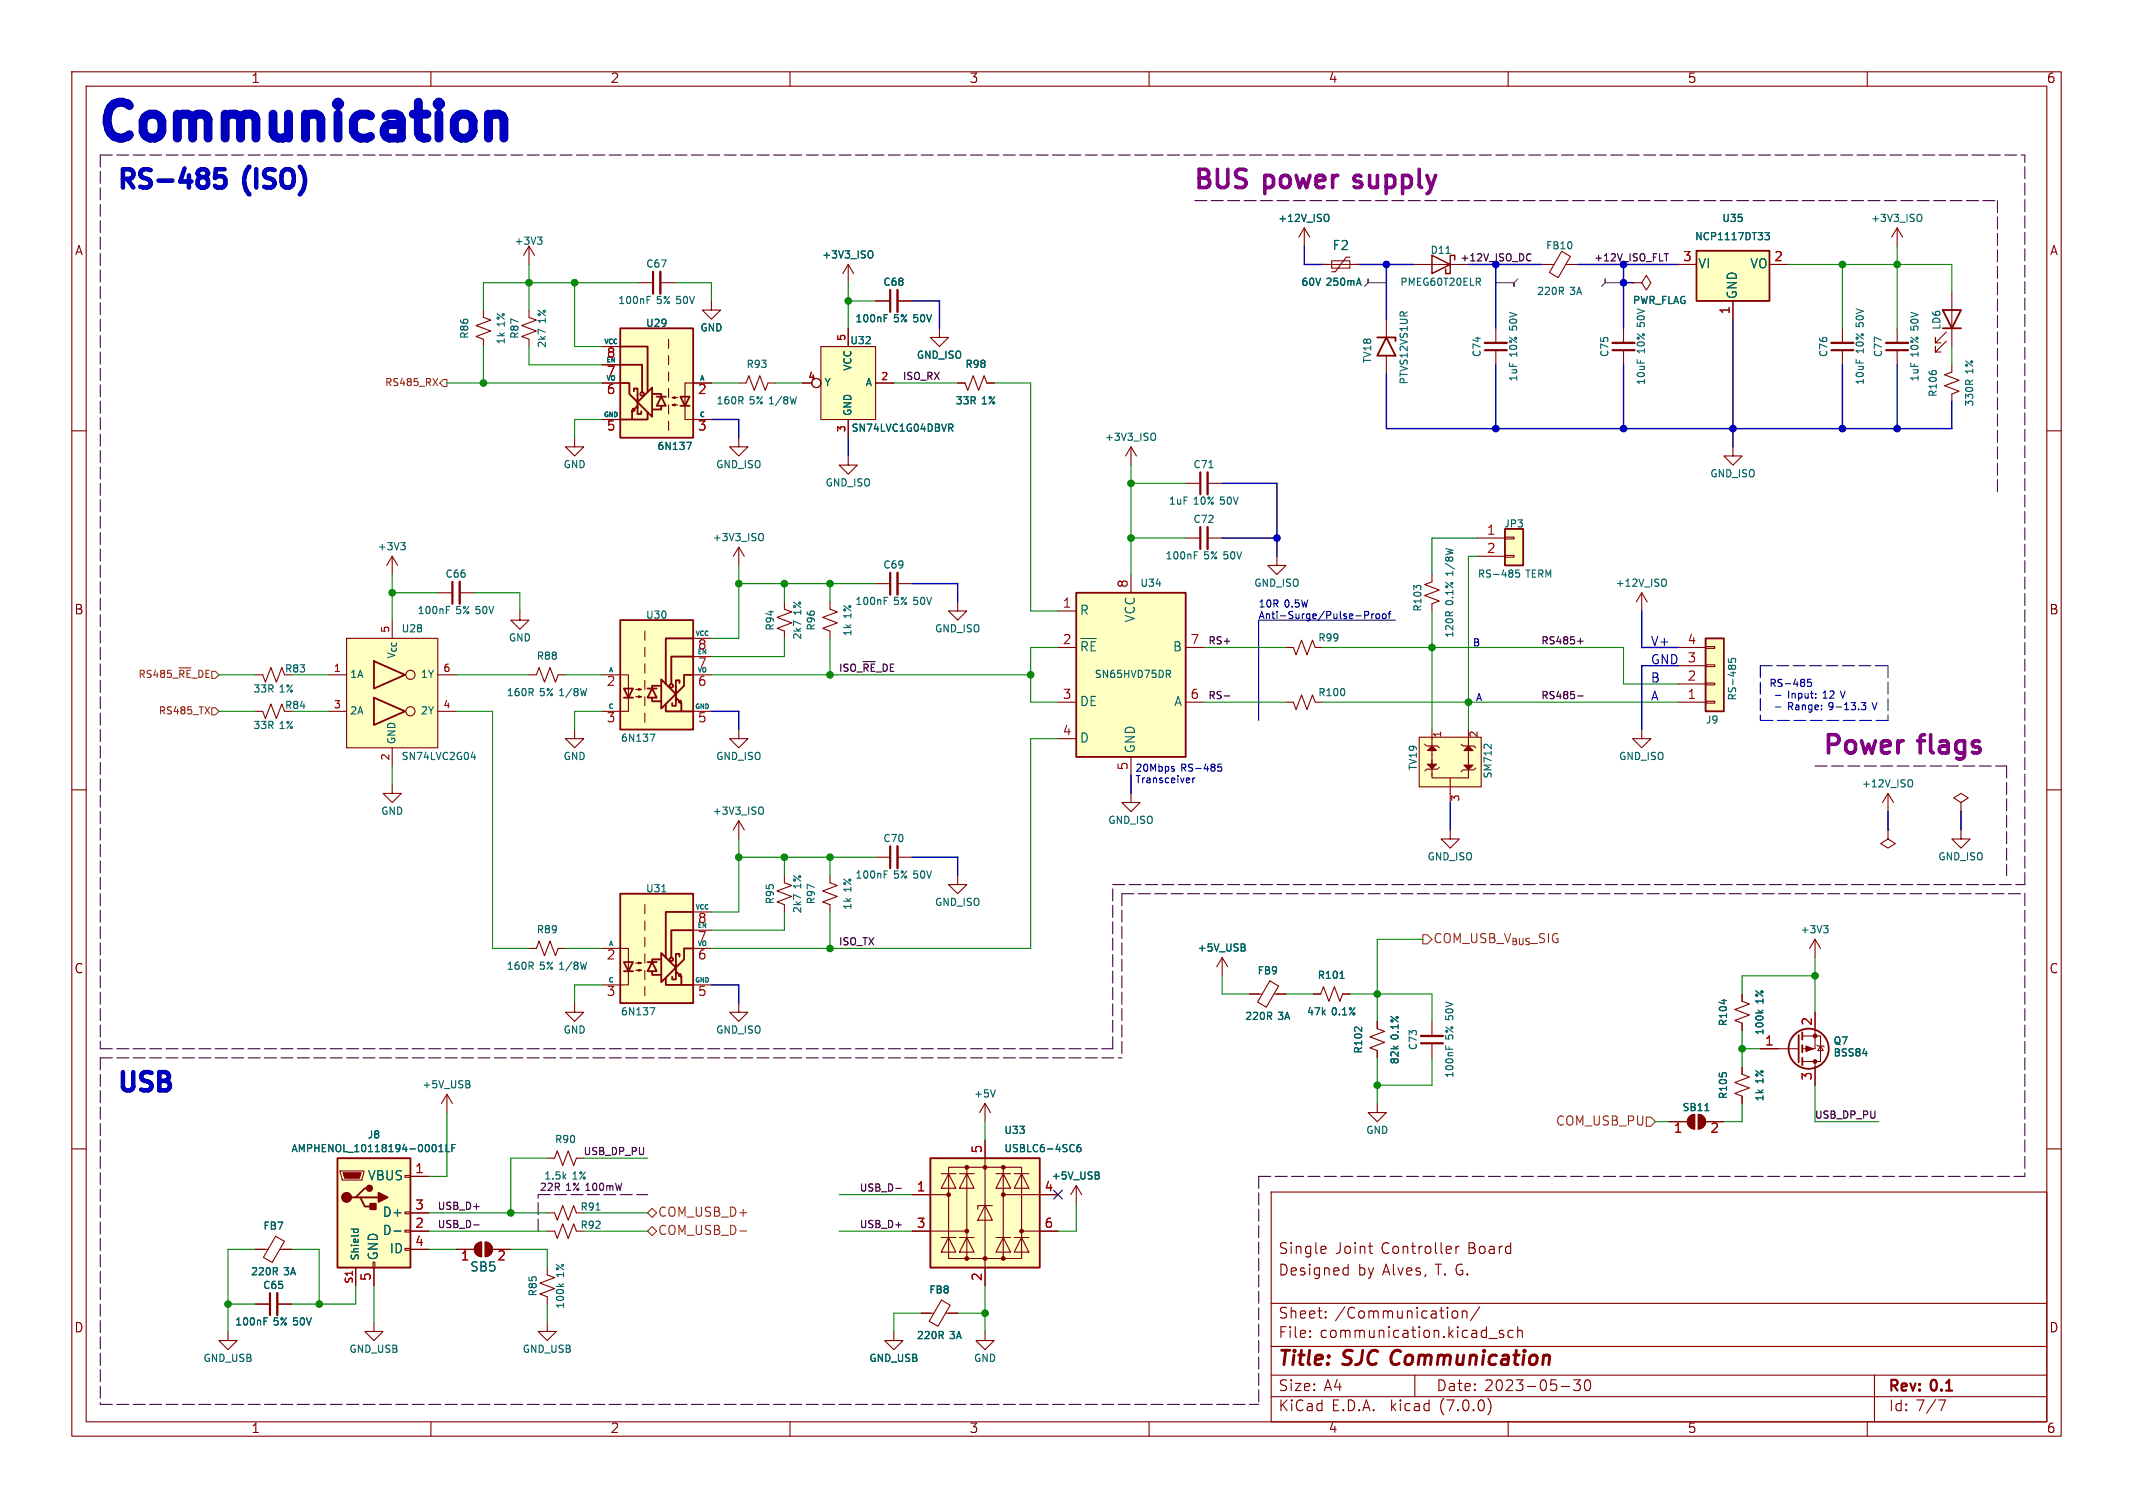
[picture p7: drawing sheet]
<svg xmlns="http://www.w3.org/2000/svg" width="297mm" height="210mm" viewBox="0 0 297 210" stroke-linecap="round" stroke-linejoin="round" font-family="sans-serif">
<g fill="none" stroke="#840000" stroke-width=".15">
<path d="M10 10h277v190h-277zM12 12h273v186h-273zM60 10v2M110 10v2M160 10v2M210 10v2M260 10v2M73.7 34.3l-.8 1.3M73.7 34.3v2.5M73.7 34.3l.7 1.3M88.9 39.4h2M91.9 39.4h2.1"/>
<path d="M118.1 36.8v2.6M118.1 36.8l-.8 1.3M118.1 36.8l.8 1.3M181.6 31.8l-.8 1.2M181.6 31.8v2.5M181.6 31.8l.8 1.2M184.1 36.8h5.1M185.4 36.3h2.6v1h-2.6zM188 35.8h-.5l-1.6 2h-.5M196.8 36.8h7.7M214.6 36.8h1.8M217.4 35l1.3 .7-1.7 3-1.3-.8z"/>
<path d="M218.1 36.8h1.6M227.3 39.4h1.3l.6-1 .7 1-.7 1-.6-1M227.3 39.4h.1M233.7 36.8h2.5M246.4 36.8h2.5M264.2 31.8l-.8 1.2M264.2 31.8v2.5M264.2 31.8l.7 1.2M10 60h2M67.3 43.2v1l1 .4-2 .7 2 .8-2 .8 1 .3v1.1M73.7 43.2v1l1 .4-2.1 .7 2.1 .8-2.1 .8 1.1 .3v1.1M83.8 53.3h2.6"/>
<path d="M83.8 58.4h2.6M83.8 50.8h2.6M83.8 48.3h2.6M93.1 47.2v1.3M93.1 49.5v1.3M93.1 51.8v1.3M93.1 54.1v1.3M93.1 56.4v1.3M93.1 58.7v1.2M93.6 56.4l.4-.1v.2l-.4-.1h.8M93.6 55.4l.4-.2v.3l-.4-.1h.8M99.1 53.3h-3.7v5.1h3.7"/>
<path d="M99.1 41.9v1.3h1.2l-1.2 1.3-1.3-1.3h1.3M102.9 53.3h1l.4-1 .7 2.1 .8-2.1 .8 2.1 .3-1.1h1M111.8 53.3h1.2M114.3 48.3h7.6v10.1h-7.6zM118.1 45.7v2.6M118.1 58.4v2.6M121.9 53.3h2.6M121.9 41.9h2.1M125 41.9h2M130.8 45.7v1.3h1.3l-1.3 1.3-1.3-1.3h1.3M133.3 53.3h1.1l.3 1.1 .8-2.1 .8 2.1 .7-2.1 .4 1h1M193 44.5v2.5"/>
<path d="M193 49.5v2.6M208.3 45.7v2.1M208.3 48.8v2M226.1 45.7v2.1M226.1 48.8v2M241.3 41.9v2.6M256.5 45.7v2.1M256.5 48.8v2M264.2 45.7v2.1M264.2 48.8v2M271 47.5l-1.5 1.5v-.7v.7h.8M271 46.2l-1.5 1.6v-.8v.8h.8"/>
<path d="M271.8 50.8v1l-1 .4 2 .8-2 .7 2 .8-1 .4v1M271.8 40.6v7.7M285 60h2M54.6 77.5v2.5M54.6 77.5l-.8 1.2M54.6 77.5l.8 1.2M80 61v1.2h1.3l-1.3 1.3-1.3-1.3h1.3M102.9 61v1.2h1.2l-1.2 1.3-1.3-1.3h1.3M102.9 76.2v2.5M102.9 76.2l-.8 1.3M102.9 76.2l.7 1.3M118.1 63.5v1.3h1.3l-1.3 1.2-1.3-1.2h1.3"/>
<path d="M157.5 62.2v2.6M157.5 62.2l-.8 1.3M157.5 62.2l.7 1.3M165.1 74.9h2M165.1 67.3h2M168.1 74.9h2.1M168.1 67.3h2.1M177.8 77.5v1.2h1.3l-1.3 1.3-1.3-1.3h1.3M205.7 74.9h3.8M205.7 77.5h3.8M209.5 77.3h1.3v.3h-1.3zM209.5 74.8h1.3v.3h-1.3z"/>
<path d="M241.3 62.2v1.3h1.3l-1.3 1.3-1.3-1.3h1.3M35.6 99.1h1l.4 1 .7-2.1 .8 2.1 .7-2.1 .4 1.1M35.6 94h1l.4 1 .7-2 .8 2 .7-2 .4 1M45.7 99.1h2.6M45.7 94h2.6M48.3 88.9h12.7v15.2h-12.7zM54.6 86.4v2.5M61 99.1h2.5M61 94h2.5M61 82.6h2M64 82.6h2M72.4 85.1v1.3h-1.3l1.3 1.2 1.3-1.2h-1.3"/>
<path d="M73.7 94h1l.4-1 .7 2 .8-2 .7 2 .4-1h1M83.8 94h3.7v5.1h-3.7M88.5 97h.8l-.4 .2v-.3l.4 .1M88.5 96h.8l-.4 .1v-.2l.4 .1M89.8 87.9v1.3M89.8 90.2v1.2M89.8 92.5v1.2M89.8 94.7v1.3M89.8 97v1.3M89.8 99.3v1.3M96.5 99.1h2.6M96.5 94h2.6"/>
<path d="M96.5 91.4h2.6M96.5 88.9h2.6M109.2 83.8v1l1 .4-2 .8 2 .7-2 .8 1 .4v1M115.6 83.8v1l1 .4-2 .8 2 .7-2 .8 1 .4v1M121.9 81.3h2.1M125 81.3h2M133.3 83.8v1.3h1.3l-1.3 1.3-1.2-1.3h1.2M147.3 97.8h2.6M147.3 90.2h2.6M147.3 85.1h2.6M157.5 80v2.6M165.1 97.8h2.5"/>
<path d="M165.1 90.2h2.5M179.1 90.2h1l.4 1 .7-2 .8 2 .8-2 .3 1h1M179.1 97.8h1l.4 1 .7-2 .8 2 .8-2 .3 1h1M199.4 80v1l-1 .4 2 .8-2 .7 2 .8-1 .4v1M228.6 82.6l-.8 1.2M228.6 82.6v2.5M228.6 82.6l.8 1.2M233.7 97.8h3.8M233.7 95.3h3.8M233.7 92.7h3.8M233.7 90.2h3.8M237.5 90h1.3v.3h-1.3z"/>
<path d="M237.5 92.6h1.3v.2h-1.3zM237.5 95.1h1.3v.3h-1.3zM237.5 97.7h1.3v.2h-1.3zM10 110h2M54.6 109.2v1.3h-1.3l1.3 1.3 1.3-1.3h-1.3M54.6 104.1v2.6M80 101.6v1.3h1.3l-1.3 1.2-1.3-1.2h1.3M102.9 101.6v1.3h1.2l-1.2 1.2-1.3-1.2h1.3M102.9 114.3l-.8 1.3M102.9 114.3v2.5M102.9 114.3l.7 1.3M121.9 119.4h2.1"/>
<path d="M125 119.4h2M147.3 102.9h2.6M157.5 110.5v1.3h1.2l-1.2 1.2-1.3-1.2h1.3M157.5 105.4v2.6M197.6 102.7h8.6v6.9h-8.6zM198.4 103.6l.2 .3h1.6l.2 .2M199.4 101.6v6.4M199.4 107.1h-.7l-.3 .3M200.4 106.9l-.2 .2h-.8M201.9 115.6v1.2h1.3l-1.3 1.3-1.2-1.3h1.2M201.9 108.3v3.5M203.5 103.6l.2 .3h1.5l.3 .2"/>
<path d="M204.5 101.6v6.7h-5.1v-.5M205.5 107l-.3 .2h-1.5l-.2 .3M228.6 101.6v1.3h1.3l-1.3 1.2-1.3-1.2h1.3M262.9 115.6v1.2l1 .7-1 .6-1-.6 1-.7M262.9 115.6h.1M262.9 110.5l-.8 1.3M262.9 110.5v2.5M262.9 110.5l.8 1.3M273 115.6v1.2h1.3l-1.3 1.3-1.2-1.3h1.2M273 111.8l1.1-.7-1.1-.6-1 .6 1 .7v1.2M273 113h.1M285 110h2"/>
<path d="M73.7 132.1h1l.4-1 .7 2 .8-2 .7 2 .4-1h1M80 139.7v1.3h1.3l-1.3 1.2-1.3-1.2h1.3M83.8 132.1h3.7v5.1h-3.7M88.5 135.1h.8l-.4 .2v-.3l.4 .1M88.5 134.1h.8l-.4 .1v-.2l.4 .1M89.8 126v1.3M89.8 128.3v1.2M89.8 130.6v1.2M89.8 132.8v1.3M89.8 135.1v1.3M89.8 137.4v1.3M96.5 132.1h2.6"/>
<path d="M96.5 137.2h2.6M96.5 129.5h2.6M96.5 127h2.6M102.9 139.7v1.3h1.2l-1.2 1.2-1.3-1.2h1.3M109.2 121.9v1l1 .4-2 .8 2 .7-2 .8 1 .4v1M115.6 121.9v1l1 .4-2 .8 2 .7-2 .8 1 .4v1M133.3 121.9v1.3h1.3l-1.3 1.3-1.2-1.3h1.2M170.2 133.4l-.8 1.2M170.2 133.4v2.5M170.2 133.4l.7 1.2M174 138.4h1.7M176.8 136.6l1.2 .7-1.7 3-1.2-.8z"/>
<path d="M177.4 138.4h1.7M182.9 138.4h1l.4-1 .7 2 .8-2 .8 2 .3-1h1.1M242.6 138.4v1l1 .4-2 .8 2 .8-2 .7 1 .4v1M252.7 130.8v2.6M252.7 130.8l-.7 1.3M252.7 130.8l.8 1.3M10 160h2M62.2 152.4l-.7 1.3M62.2 152.4v2.5M62.2 152.4l.8 1.3M137.2 153.7l-.8 1.2M137.2 153.7v2.5"/>
<path d="M137.2 158.8v20.3M137.2 153.7l.7 1.2M191.8 142.2v1.1l1 .3-2 .8 2 .8-2 .7 1 .4v1M191.8 153.7v1.2h1.2l-1.2 1.3-1.3-1.3h1.3M199.4 142.2v2.1M199.4 145.3v2M232.4 156.2h2.5M235.3 155.5l.7-.3v2a1.02 1.02 0 0 1-1-.6 1.02 1.02 0 0 1 .3-1.1zM236.5 155.2a1.02 1.02 0 0 1 1 1 1.02 1.02 0 0 1-1 1zM237.5 156.2h2.5M242.6 148.6v1l1 .4-2 .7 2 .8-2 .8 1 .4v1M245.1 146.1h5.3"/>
<path d="M251 144.3h2.5v3.5h-2.5M252.7 141v5.1h-1.7M252.7 147.8v3.3M253 145.5l.1 .2h.8l.1 .1M253.5 145.7l.4 .6h-.8zM285 160h2M35.6 174h1.7M38.4 172.2l1.2 .7-1.7 2.9-1.2-.7zM39 174h1.6M47.4 163.1h3.3v.2l-.3 1h-2.8zM49.5 176.5v2.6M51.9 175.8h.3v.7h-.3z"/>
<path d="M52.1 176.5v2.6M56.4 173.9h.7v.2h-.7zM56.4 171.3h.7v.3h-.7zM56.4 168.8h.7v.2h-.7zM56.4 163.7h.7v.3h-.7zM57.1 174h2.6M57.1 171.5h2.6M57.1 168.9h2.6M57.1 163.8h2.6M63.5 174h2.5M66.4 173.2l.7-.2v2a1.02 1.02 0 0 1-1-.6 1.02 1.02 0 0 1 .3-1.2zM67.6 173a1.02 1.02 0 0 1 1 1 1.02 1.02 0 0 1-1 1z"/>
<path d="M68.6 174h2.5M76.2 171.5h1l.4 1 .8-2.1 .7 2.1 .8-2.1 .4 1.1h1M76.2 176.5v1l1 .4-2 .8 2 .8-2 .7 1 .4v1M76.2 168.9h1l.4 1 .8-2 .7 2 .8-2 .4 1h1M76.2 161.3h1l.4-1 .8 2 .7-2 .8 2 .4-1h1M127 171.5h7.6M127 166.4h5.1M131.1 172.3h2M131.1 163.4h2M132.1 172.3l1 2.1h-2zM132.1 163.4l1 2.1h-2zM133.6 172.3h2"/>
<path d="M133.6 163.4h2M134.6 162.6h5.1v12.7h-5.1zM134.6 172.3l1 2.1h-2zM134.6 163.4l1 2.1h-2zM134.6 162.6h-2.5v12.7h2.5M137.2 167.9l1 2h-2.1zM138.2 167.9h-2.1v.5M138.7 172.3h2M138.7 163.4h2M139.7 162.6h2.5v12.7h-2.5M139.7 172.3l1 2.1h-2zM139.7 163.4l1 2.1h-2z"/>
<path d="M139.7 166.4h7.6M141.2 172.3h2.1M141.2 163.4h2.1M142.2 172.3l1.1 2.1h-2.1zM142.2 163.4l1.1 2.1h-2.1zM142.2 171.5h5.1M149.9 165.1l.7 1.3M149.9 165.1v2.5M149.9 165.1l-.8 1.3M177 166h108v32h-108zM184.4 173.6h.2v.3l-.7 .2M184.6 174.5l-.2 .1"/>
<path d="M187.3 176.6h.4M187.7 176.1v1.5M187.7 177.5l-.4 .1M190.5 173.6h.6M191 174.6h.1M202.7 173.6v1M203.2 173.6h-.3l-.2 .2M31.7 185.4v1.3h1.3l-1.3 1.3-1.2-1.3h1.2M35.6 181.6h2M38.6 181.6h2M52.1 184.2v1.2h1.2l-1.2 1.3-1.3-1.3h1.3M60 198v2"/>
<path d="M76.2 184.2v1.2h1.3l-1.3 1.3-1.3-1.3h1.3M110 198v2M124.5 185.4v1.3h1.2l-1.2 1.3-1.3-1.3h1.3M128.3 182.9h1.7M131.1 181.1l1.2 .7-1.7 2.9-1.2-.7zM131.7 182.9h1.6M137.2 185.4v1.3h1.2l-1.2 1.3-1.3-1.3h1.3M160 198v2M177 194.5h108M177 191.5h108M177 187.5h108M177 181.5h108"/>
<path d="M182.4 186.1l.1 .1-.1 .1M182.4 185.3l.1 .1-.1 .1M184.6 183.4v.1v.1M184.6 182.6v.1v.1M197 191.5v3M202.3 182.6a.41 .41 0 0 1 .7 .2v.5a.41 .41 0 0 1-.7 .2M203.6 182.7a.37 .37 0 0 1 .7 .1v.8M203.6 182.6v1M206 182l-1.2 1.9M207.2 194.8a1.74 1.74 0 0 1 0 2.2M207.3 186.4h1.2M209.3 185.3h-.3l-.2 .2v.2l.5 .1 .1 .2-.1 .2-.1 .1-.4-.1"/>
<path d="M210 198v2M210.7 185.3h-.4l-.3 .2v.5l.1 .2 .2 .1 .4-.1M211.3 185.4a.37 .37 0 0 1 .7 .1v.8M211.3 184.8v1.5M217.4 193.1h1.1M219.1 192.2h.9l-.5 .5a.41 .41 0 0 1 .5 .3v.4l-.1 .2-.6 .1-.2-.2M220.8 192.3a.36 .36 0 0 1 .3-.1 .36 .36 0 0 1 .3 .2 .77 .77 0 0 1-.4 1.3 .91 .91 0 0 1-.2-1.4zM260 198v2M261 191.5v6.5M270.9 195l-.6 1.5"/>
<circle cx="113.7" cy="53.3" r=".63"/>
<circle cx="57.1" cy="99.1" r=".63"/>
<circle cx="57.1" cy="94" r=".63"/>
</g>
<g fill="#ffffc2" stroke="#ffffc2" stroke-width=".14">
<path d="M114.3 48.3h7.6v10.1h-7.6z"/>
<path d="M86.4 124.5h10.1v15.2h-10.1z"/>
<path d="M237.5 88.9h2.5v10.2h-2.5z"/>
<path d="M149.9 82.6h15.2v22.8h-15.2z"/>
<path d="M86.4 86.4h10.1v15.2h-10.1z"/>
<path d="M48.3 88.9h12.7v15.2h-12.7z"/>
<path d="M209.5 73.7h2.6v5h-2.6z"/>
<path d="M236.2 34.9h10.2v7h-10.2z"/>
<path d="M86.4 45.7h10.1v15.3h-10.1z"/>
<path d="M197.6 102.7h8.6v6.9h-8.6z"/>
<path d="M129.5 161.3h15.3v15.2h-15.3z"/>
<path d="M47 161.3h10.1v15.2h-10.1z"/>
</g>
<g fill="none" stroke="#006464" stroke-width=".15">
<path d="M74.9 33h.6l-.4 .4M75.3 33.4l.2 .2v.2l-.2 .2M121.1 34.9a.34 .34 0 0 1 .4 .4v.3a.34 .34 0 0 1-.4 .3M184.6 29.8a.34 .34 0 0 1 .4 .4v.3a.34 .34 0 0 1-.4 .3M201.4 35.3h.5M205.8 39.3l.3 .4M206.1 38.8v.4M245.8 32.4h.6l-.4 .4 .3 .1v.4l-.1 .1-.4-.1M267.2 29.8a.34 .34 0 0 1 .4 .4v.3a.34 .34 0 0 1-.4 .3M90.1 41.8h.3M90.1 41.3h.5M123.1 44.3h.4"/>
<path d="M123.1 43.8h.5M132.1 59.1h.4l.2 .1-.1 .3-.5 .1M132.3 59.6l.4 .5M55.8 75.6h.6l-.3 .3M56.2 75.9l.2 .2v.3l-.2 .2M95.6 61.6h.7l-.5 1M105.9 74.3a.34 .34 0 0 1 .4 .3v.4a.34 .34 0 0 1-.4 .3M160.5 60.3a.34 .34 0 0 1 .4 .4v.3a.34 .34 0 0 1-.4 .3M166.3 77.3h.3M166.3 76.8h.5M168.3 65.1h.6M211.6 79.4h-.5l-.1 .5 .2-.1h.3l.1 .1v.4l-.2 .1-.4-.1"/>
<path d="M62.2 84.9h.3M62.2 84.5h.4M123.1 83.7h.4M123.1 83.2h.5M150.5 88.9h2.2M151.4 89.8l-.1-.4h-.6v1.2M152.5 89.4h-.6v1.2M162.4 93.3h.4l.2 .2-.1 .3-.5 .1M162.6 93.9l.4 .4M231.6 80.6a.34 .34 0 0 1 .4 .4v.3a.34 .34 0 0 1-.4 .3M240.7 91.7v.5l.4 .1-.1-.2 .1-.3 .1-.1h.4l.1 .2-.1 .4M65.6 105.4h.6"/>
<path d="M66.1 105.1v.7M90.5 102.2h.7l-.4 1M105.9 112.4a.34 .34 0 0 1 .4 .3v.4a.34 .34 0 0 1-.4 .3M206.7 103.7h.4M207.6 103.6v.7M265.9 108.6a.34 .34 0 0 1 .4 .3v.4a.34 .34 0 0 1-.4 .3M92.2 124.2h.5M123.1 121.8h.4M123.1 121.3h.5M173.2 131.9l.2 .2-.1 .3h-.1M173.3 131.5v.1v.3M186.6 136.3h.6"/>
<path d="M240.1 139.2v.6M253.9 128.9h.6l-.3 .4M254.3 129.3l.2 .2v.2l-.2 .2M61.1 159.7l.3-.3v1M62.1 159.4v1h.5M62.9 159.9h.4M63.4 159.4h-.5v1M65.2 151l.2 .2v.2l-.1 .1M65.3 150.5l.1 .2-.1 .2M90.5 140.3h.7l-.4 1M138.6 151.8l-.3 1M149.5 159.4l.1 .1"/>
<path d="M150.4 159.4h-.3a.67 .67 0 0 0 0 1l.4-.1v-.3l-.2-.2h-.3v.2M188.7 143.1h.3M189.6 143v.7M201.3 145.6v.5M201.8 145.8v.3M237.4 154.7h.6M244.8 140.7l.4 .4M245.5 140.7l-.4 .3M48.9 171.2h1M49.3 171.2l-.1 .3M49.8 171.2l.1 .3M54.9 171.4h.9"/>
<path d="M61.1 160.4h.6M77.8 178.8l.4 .4M78.5 178.8l-.4 .3M83 168.5h.6M149.6 160.3h-.1M152.8 163.7l.3 .2-.1 .2-.1 .1M152.9 163.2l.1 .2-.1 .2M36.8 184h.3M36.8 183.5h.4"/>
</g>
<g fill="none" stroke="#840000" stroke-width=".33">
<path d="M91.9 37.8v3.1M125 40.4v3M206.8 47.8h3M224.5 47.8h3.1M255 47.8h3.1M262.6 47.8h3.1M125 79.8v3M168.1 65.8v3M168.1 73.4v3.1M64 81v3.1M125 117.9v3M197.9 144.3h3"/>
<path d="M38.6 180.1v3"/>
</g>
<g fill="none" stroke="#840000" stroke-width=".3">
<path d="M90.9 37.8v3.1M124 40.4v3M206.8 48.8h3M224.5 48.8h3.1M255 48.8h3.1M262.6 48.8h3.1M124 79.8v3M167.1 65.8v3M167.1 73.4v3.1M63 81v3.1M124 117.9v3M197.9 145.3h3"/>
<path d="M37.6 180.1v3"/>
</g>
<g fill="none" stroke="#840000" stroke-width=".25">
<path d="M236.2 34.9h10.2v7h-10.2zM86.4 45.7h10.1v15.3h-10.1zM86.4 48.3h3.8v6.3M86.4 50.8h3v3.8M86.4 53.3h1.2v1.6l1 1M88.3 54.5v-.4h.5v1M88.8 56.6v1.1h.5v-.4M88.8 56l2-2v4zM88.8 56.5l-.8 .8 .1-.4 .3 .3-.4 .1v1.1M88.8 55v1.9M90.2 57.4v1h-3.8M90.9 54.9h1.2v.3"/>
<path d="M91.4 55.2h1.3M92.1 56.6v.4h-1.3M92.1 55.2l.6 1.3h-1.3zM94.7 55.2h1.3l-.6 1.3zM94.7 56.5h1.3M191.8 47h2.5v.5M193 47l1.3 2.5h-2.5zM270.5 43.2h2.5l-1.2 2.5zM270.5 45.7h2.5M209.5 73.7h2.6v5h-2.6zM52.1 97.2l4.3 1.9-4.3 1.9zM52.1 92.1l4.3 1.9-4.3 1.9z"/>
<path d="M86.4 86.4h10.1v15.2h-10.1zM86.9 95.9h1.2l-.6 1.3zM86.9 97.2h1.2M90.2 95.9h1.2M90.8 97.3v.4h1.3M90.8 95.9l.6 1.3h-1.2zM91.9 95.5h-1.1v.4M92.1 94.6l2 2-2 2.1zM92.7 98v1.1h3.8M94.1 97.3v1h-.5v-.4M94.1 97.2l.8 .7-.2-.4-.2 .3 .4 .1v1.2M94.1 95.6v1.9"/>
<path d="M94.6 95.1v-.4h-.5v1.1M96.5 88.9h-3.8v6.4M96.5 91.4h-3v3.9M96.5 94h-1.3v1.5l-1 1M149.9 82.6h15.2v22.8h-15.2zM237.5 88.9h2.5v10.2h-2.5zM86.4 124.5h10.1v15.2h-10.1zM86.9 134h1.2l-.6 1.3zM86.9 135.3h1.2M90.2 134h1.2M90.8 135.4v.4h1.3M90.8 134l.6 1.3h-1.2z"/>
<path d="M91.9 133.6h-1.1v.4M92.1 132.7l2 2-2 2.1zM92.7 136.1v1.1h3.8M94.1 135.4v1h-.5v-.4M94.1 135.3l.8 .7-.2-.4-.2 .3 .4 .1v1.2M94.1 133.7v1.9M94.6 133.2v-.4h-.5v1.1M96.5 127h-3.8v6.4M96.5 129.5h-3v3.9M96.5 132.1h-1.3v1.5l-1 1M250.4 144.1v3.9M251 143.8v1"/>
<path d="M251 145.5v1.1M251 147.3v1M47 161.3h10.1v15.2h-10.1zM49.5 166.8h.7l.6 1.2h1.3M50.2 166.8h2.5M51.4 165.5h-.6l-1.3 1.3h-.6M129.5 161.3h15.3v15.2h-15.3z"/>
<circle cx="89.4" cy="54.9" r=".25"/>
<circle cx="93.5" cy="95.5" r=".25"/>
<circle cx="93.5" cy="133.6" r=".25"/>
<circle cx="251.8" cy="146" r="2.79"/>
</g>
<path d="M199.4 35.6l2.5 1.2-2.5 1.3zM202.6 36.2v-.6h-.7v2.5h-.6v-.6" fill="none" stroke="#840000" stroke-width=".2"/>
<g fill="#840000" stroke="#840000" stroke-width=".15">
<path d="M203.8 104.5l.7-.6 .6 .6z"/>
<path d="M198.8 106.4h1.2l-.6 .7z"/>
<path d="M198.8 104.5l.6-.6 .6 .6z"/>
<path d="M203.8 106.6h1.3l-.6 .6z"/>
<path d="M251.5 145.7l1 .4-1 .3z"/>
<path d="M235.3 155.5l.7-.3v2a1.02 1.02 0 0 1-1-.6 1.02 1.02 0 0 1 .3-1.1z"/>
<path d="M236.5 155.2a1.02 1.02 0 0 1 1 1 1.02 1.02 0 0 1-1 1z"/>
<path d="M66.4 173.2l.7-.2v2a1.02 1.02 0 0 1-1-.6 1.02 1.02 0 0 1 .3-1.2z"/>
<path d="M67.6 173a1.02 1.02 0 0 1 1 1 1.02 1.02 0 0 1-1 1z"/>
<path d="M47.8 163.3h2.5l-.3 .8h-2z"/>
<circle cx="252.7" cy="144.3" r=".25"/>
<circle cx="252.7" cy="147.8" r=".25"/>
<circle cx="132.1" cy="166.4" r=".25"/>
<circle cx="134.6" cy="175.3" r=".25"/>
<circle cx="134.6" cy="171.4" r=".25"/>
<circle cx="134.6" cy="162.6" r=".25"/>
<circle cx="137.2" cy="175.3" r=".25"/>
<circle cx="137.2" cy="162.6" r=".25"/>
<circle cx="139.7" cy="175.3" r=".25"/>
<circle cx="139.7" cy="166.4" r=".25"/>
<circle cx="139.7" cy="162.6" r=".25"/>
<circle cx="142.2" cy="171.4" r=".25"/>
</g>
<g fill="#840000" stroke="#840000" stroke-width=".25">
<path d="M52.7 166.1l1.3 .7-1.3 .6z"/>
<path d="M51.6 167.6h.7v.8h-.7z"/>
<circle cx="48.3" cy="166.8" r=".63"/>
<circle cx="51.4" cy="165.5" r=".38"/>
</g>
<path d="M193 39.4h-2.5v-.5v.5l-.5 .5M211.3 38.9l-.5 .5v.5v-.5h-2.5M226.1 39.4h-2.6v-.5v.5l-.5 .5" fill="none" stroke="#484848" stroke-width=".15"/>
<g fill="none" stroke="#725600" stroke-width=".15">
<path d="M60.3 52.7l.6 1M60.9 52.7l-.6 1M61.7 52.8h.5v1h-.5l-.5-.5zM20.1 93.7l-.1-.3h-.5v.9M21 93.4h-.4l-.1 .1v.2M21.7 93.3l-.3 .7M22.4 93.7v-.2l.1-.1h.4v.3M23.8 93.4h-.5v.4M24.9 93h1.7M25.6 93.7l-.1-.3h-.5v.9M26.5 93.4h-.5v.9M28.3 93.8l-.2-.4h-.4v.9"/>
<path d="M28.5 98.4l.7 1M29.2 93.4h-.5v.9M29.2 98.4l-.7 1M29.5 93.5h.5l.5 .5-.5 .5h-.5zM29.5 98.6h.5l.5 .5-.5 .5h-.5zM198.1 130.2h.7l.6 .6-.6 .6h-.7zM229.2 155.6h.7l.6 .6-.6 .6h-.7zM90.2 171.5l.6-.7 .6 .7-.6 .6zM90.2 168.9l.6-.6 .6 .6-.6 .6zM103 171.4h1"/>
</g>
<path d="M212.7 35.4l.3-.1 .2 .1M213.2 36.2l-.2 .1h-.3M231.7 35.3h.6M232 35.3v1M120.2 92.1h1.7M170.5 96.9h.7M219.7 96.9h.7M219.7 89.3h.7M66 170.6h.7M124.7 170.6h.8M124.7 165.5h.8" fill="none" stroke="#0f0f0f" stroke-width=".15"/>
<g fill="none" stroke="#0000c2" stroke-width=".15">
<path d="M190 85.7l.5-.1 .1-.1-.1-.3h-.5v.9M191 85.5v.6M191.3 85.5l-.3 .2M191.6 85.6l.2-.1 .3 .1v.4l-.1 .1h-.2h-.2zM192.5 85.6l.2-.1 .2 .1 .1 .4-.1 .1h-.2h-.2zM193.3 85.5h.4M193.7 85.2l-.3 .1v.8M194.3 86.4h-19v13.9M252.2 94.6h-.5v.5l.1-.1h.3l.1 .2v.3l-.2 .1-.3-.1M253.8 97.2h.6M253.9 96.5h-.1M256.3 96.2l.3 1"/>
<path d="M259.2 97.8h.6l-.3 .4 .3 .1v.4l-.2 .1h-.3M260.7 97.8l.3 1M163.4 107.1l.1 .1-.1 .2M163.4 106.7l.1 .1M166.1 108.3v.7M166.4 108.3l-.3 .2M169.6 106.4h.5M169.6 106.8h.3l.2 .2-.1 .4h-.4"/>
</g>
<path d="M31.3 23.6h-1.2l-.2 1.2 .4-.3h.6l.2 .2 .3 .3v.6l-.1 .3-.4 .2h-.6l-.4-.2" fill="none" stroke="#0000c2" stroke-width=".63"/>
<path d="M68.3 16.1l.4-.2h.7l.5 .2 .3 .5v2.6" fill="none" stroke="#0000c2" stroke-width="1.3"/>
<g fill="none" stroke="#480048" stroke-width=".15" stroke-dasharray="1.7 .6">
<path d="M14 21.6h267.9M14 21.6v124.5M166.4 27.9h111.7M278.1 27.9v40.7M252.7 106.7h26.7M279.4 106.7v15.2M154.9 123.2h127M156.2 124.5v22.8M156.2 124.5h125.7M281.9 123.2v-101.6M281.9 124.5v39.3M14 147.3v48.3"/>
<path d="M14 146.1h140.9M14 147.3h142.2M154.9 146.1v-22.9M74.9 166.4h15.3M74.9 171.5v-5.1M175.3 163.8v31.8M175.3 163.8h106.6M14 195.6h161.3"/>
</g>
<path d="M245.1 92.7v7.6M245.1 92.7h17.8M262.9 92.7v7.6M262.9 100.3h-17.8" fill="none" stroke="#0000c2" stroke-width=".15" stroke-dasharray="1.7 .6"/>
<g fill="none" stroke="#008400" stroke-width=".15">
<path d="M73.7 36.8v6.4M80 39.4v8.9h3.8M88.9 39.4h-21.6v3.8M94 39.4h5.1v2.5M118.1 39.4v6.3M248.9 36.8h22.9v3.8M256.5 36.8v8.9M264.2 34.3v11.4M62.2 53.3h21.6M67.3 48.3v5M73.7 48.3v2.5h10.1M83.8 58.4h-3.8v2.6"/>
<path d="M99.1 53.3h3.8M107.9 53.3h3.9M118.1 41.9h3.8M124.5 53.3h8.8M138.4 53.3h5.1v31.8h3.8M271.8 48.3v2.5M102.9 78.7v10.2h-3.8M157.5 64.8v15.2M157.5 67.3h7.6M157.5 74.9h7.6M205.7 77.5h-1.2v24.1M30.5 94h5.1"/>
<path d="M30.5 99.1h5.1M40.6 94h5.1M40.6 99.1h5.1M54.6 82.6h6.4M54.6 80v6.4M63.5 99.1h5.1v33h5.1M63.5 94h10.2M66 82.6h6.4v2.5M78.7 94h5.1M83.8 99.1h-3.8v2.5M99.1 94h44.4M102.9 81.3h19"/>
<path d="M109.2 81.3v2.5M109.2 88.9v2.5h-10.1M115.6 81.3v2.5M115.6 88.9v5.1M147.3 90.2h-3.8v7.6h3.8M167.6 97.8h11.5M167.6 90.2h11.5M184.1 97.8h49.6M184.1 90.2h42v5.1h7.6M199.4 85.1v16.5M54.6 106.7v2.5M102.9 116.8v10.2h-3.8"/>
<path d="M102.9 119.4h19M109.2 119.4v2.5M115.6 119.4v2.5M147.3 102.9h-3.8v29.2h-44.4M78.7 132.1h5.1M83.8 137.2h-3.8v2.5M109.2 127v2.5h-10.1M115.6 127v5.1M170.2 135.9v2.5h3.8M179.1 138.4h3.8M188 138.4h11.4v3.8M198.1 130.8h-6.3v11.4"/>
<path d="M252.7 135.9h-10.1v2.5M252.7 133.4v7.6M62.2 154.9v8.9h-2.5M137.2 156.2v2.6M191.8 147.3v6.4M199.4 147.3v3.8h-7.6M230.5 156.2h1.9M242.6 143.5v5.1M242.6 153.7v2.5h-2.6M242.6 146.1h2.5M252.7 151.1v5.1h8.9M35.6 174h-3.9v11.4"/>
<path d="M40.6 174h3.8v7.6M49.5 179.1v2.5h-8.9M52.1 179.1v5.1M59.7 171.5h16.5M59.7 174h3.8M59.7 168.9h16.5M71.1 174h5.1v2.5M76.2 161.3h-5.1v7.6M81.3 171.5h8.9M81.3 168.9h8.9M81.3 161.3h8.9M116.8 171.5h10.2"/>
<path d="M116.8 166.4h10.2M137.2 179.1v6.3M149.9 167.6v3.9h-2.6M31.7 181.6h3.9M76.2 181.6v2.6M128.3 182.9h-3.8v2.5M133.3 182.9h3.9"/>
</g>
<g fill="none" stroke="#0000c2" stroke-width=".2">
<path d="M181.6 34.3v2.5h2.5M189.2 36.8h7.6M193 36.8v7.7M204.5 36.8h10.1M208.3 36.8v8.9M219.7 36.8h14M226.1 39.4h1.2M226.1 36.8v8.9M99.1 58.4h3.8v2.6M127 41.9h3.8v3.8M193 52.1v7.6h78.8v-3.8M208.3 50.8v8.9"/>
<path d="M226.1 50.8v8.9M241.3 44.5v17.7M256.5 50.8v8.9M264.2 50.8v8.9M118.1 61v2.5M170.2 67.3h7.6v10.2M170.2 74.9h7.6M99.1 99.1h3.8v2.5M127 81.3h6.3v2.5M228.6 85.1v5.1h5.1M233.7 92.7h-5.1v8.9M127 119.4h6.3v2.5"/>
<path d="M157.5 108v2.5M201.9 111.8v3.8M262.9 113v2.6M273 113v2.6M99.1 137.2h3.8v2.5"/>
</g>
<path d="M205.7 74.9h-6.3v5.1" fill="none" stroke="#004800" stroke-width=".15"/>
<path d="M146.7 165.8l1.2 1.2M147.9 165.8l-1.2 1.2" fill="none" stroke="#000084" stroke-width=".15"/>
<g fill="#008400" stroke="#008400" stroke-width=".15">
<circle cx="54.6" cy="82.6" r=".46"/>
<circle cx="102.9" cy="119.4" r=".46"/>
<circle cx="80" cy="39.4" r=".46"/>
<circle cx="67.3" cy="53.3" r=".46"/>
<circle cx="73.7" cy="39.4" r=".46"/>
<circle cx="44.4" cy="181.6" r=".46"/>
<circle cx="71.1" cy="168.9" r=".46"/>
<circle cx="118.1" cy="41.9" r=".46"/>
<circle cx="102.9" cy="81.3" r=".46"/>
<circle cx="157.5" cy="74.9" r=".46"/>
<circle cx="157.5" cy="67.3" r=".46"/>
<circle cx="204.5" cy="97.8" r=".46"/>
<circle cx="199.4" cy="90.2" r=".46"/>
<circle cx="242.6" cy="146.1" r=".46"/>
<circle cx="252.7" cy="135.9" r=".46"/>
<circle cx="264.2" cy="36.8" r=".46"/>
<circle cx="256.5" cy="36.8" r=".46"/>
<circle cx="143.5" cy="94" r=".46"/>
<circle cx="115.6" cy="94" r=".46"/>
<circle cx="109.2" cy="81.3" r=".46"/>
<circle cx="115.6" cy="81.3" r=".46"/>
<circle cx="115.6" cy="132.1" r=".46"/>
<circle cx="115.6" cy="119.4" r=".46"/>
<circle cx="109.2" cy="119.4" r=".46"/>
<circle cx="191.8" cy="151.1" r=".46"/>
<circle cx="137.2" cy="182.9" r=".46"/>
<circle cx="31.7" cy="181.6" r=".46"/>
<circle cx="191.8" cy="138.4" r=".46"/>
</g>
<g fill="#0000c2" stroke="#0000c2" stroke-width=".15">
<circle cx="208.3" cy="59.7" r=".46"/>
<circle cx="177.8" cy="74.9" r=".46"/>
<circle cx="226.1" cy="59.7" r=".46"/>
<circle cx="241.3" cy="59.7" r=".46"/>
<circle cx="256.5" cy="59.7" r=".46"/>
<circle cx="226.1" cy="36.8" r=".46"/>
<circle cx="226.1" cy="39.4" r=".46"/>
<circle cx="264.2" cy="59.7" r=".46"/>
<circle cx="193" cy="36.8" r=".46"/>
<circle cx="208.3" cy="36.8" r=".46"/>
</g>
<text font-size="7" fill="#0000c2" x="14" y="20.3">Communication</text>
<g font-size="3.5" fill="#0000c2">
<text x="16.5" y="26.7">RS-485</text>
<text x="34.5" y="26.7">(ISO)</text>
<text x="16.5" y="152.4">USB</text>
</g>
<g font-size="3.5" fill="#840084">
<text x="166.4" y="26.7">BUS</text>
<text x="176.3" y="26.7">power</text>
<text x="189.6" y="26.7">supply</text>
<text x="254" y="105.4">Power</text>
<text x="267.5" y="105.4">flags</text>
</g>
<g font-size="2.8" fill="#840000">
<text x="178" y="190.8">Title:</text>
<text x="187.1" y="190.8">SJC Communication</text>
</g>
<g font-size="2.1" fill="#840000">
<text x="178" y="177.9">Designed</text>
<text x="178" y="174.9">Single</text>
<text x="185.9" y="174.9">Joint</text>
<text x="189.1" y="177.9">by Alves,</text>
<text x="192.3" y="174.9">Controller</text>
<text x="199.9" y="177.9">T. G.</text>
<text x="204.4" y="174.9">Board</text>
<text x="178" y="183.9">Sheet:</text>
<text x="185.9" y="183.9">/Communication/</text>
<text x="178" y="186.6">File:</text>
<text x="183.8" y="186.6">communication.kicad_sch</text>
<text x="178" y="196.8">KiCad</text>
<text x="178" y="194">Size:</text>
<text x="184.3" y="194">A4</text>
<text x="185.4" y="196.8">E.D.A.</text>
<text x="193.7" y="196.8">kicad</text>
<text x="200" y="194">Date:</text>
<text x="200.6" y="196.8">(7.0.0)</text>
<text x="206.7" y="194">2023-05-30</text>
<text x="263" y="194.2">Rev:</text>
<text x="263" y="196.8">Id: 7/7</text>
<text x="269" y="194.2">0.1</text>
</g>
<g font-size="1.8" fill="#840000">
<text x="35" y="11.8">1</text>
<text x="85" y="11.8">2</text>
<text x="135" y="11.8">3</text>
<text x="185" y="11.8">4</text>
<text x="235" y="11.8">5</text>
<text x="285" y="11.8">6</text>
<text x="10.4" y="35.8">A</text>
<text x="285.4" y="35.8">A</text>
<text x="10.3" y="85.8">B</text>
<text x="285.3" y="85.8">B</text>
<text x="10.3" y="135.8">C</text>
<text x="285.3" y="135.8">C</text>
<text x="10.3" y="185.8">D</text>
<text x="285.3" y="185.8">D</text>
<text x="35" y="199.8">1</text>
<text x="85" y="199.8">2</text>
<text x="135" y="199.8">3</text>
<text x="185" y="199.8">4</text>
<text x="235" y="199.8">5</text>
<text x="285" y="199.8">6</text>
</g>
<g font-size="1.8" fill="#006464">
<text x="185.5" y="35.1">F2</text>
<text x="236.5" y="37.7">VI</text>
<text x="242.1" y="41.7" transform="rotate(-90 242.1 41.7)">GND</text>
<text x="243.6" y="37.7">VO</text>
<text x="150.4" y="85.9">R</text>
<text x="158.3" y="86.8" transform="rotate(-90 158.3 86.8)">VCC</text>
<text x="150.4" y="91.6">~{RE}</text>
<text x="163.2" y="91">B</text>
<text x="150.4" y="98.6">DE</text>
<text x="163.4" y="98.6">A</text>
<text x="150.4" y="103.7">D</text>
<text x="158.3" y="104.9" transform="rotate(-90 158.3 104.9)">GND</text>
<text x="51.1" y="164.7">VBUS</text>
<text x="53.2" y="172.3">D-</text>
<text x="53.2" y="169.7">D+</text>
<text x="52.9" y="175.5" transform="rotate(-90 52.9 175.5)">GND</text>
<text x="54.1" y="174.8">ID</text>
<text x="65.4" y="177.4">SB5</text>
</g>
<g font-size="1.8" fill="#a90000">
<text x="234.3" y="36.6">3</text>
<text x="247" y="36.6">2</text>
<text x="241" y="43.8" transform="rotate(-90 241 43.8)">1</text>
<text x="84.4" y="52.7">7</text>
<text x="84.4" y="50.2">8</text>
<text x="84.4" y="55.2">6</text>
<text x="97.1" y="55.2">2</text>
<text x="84.4" y="60.3">5</text>
<text x="97.1" y="60.3">3</text>
<text x="207" y="74.7">1</text>
<text x="207" y="77.2">2</text>
<text x="157.2" y="81.9" transform="rotate(-90 157.2 81.9)">8</text>
<text x="147.9" y="84.8">1</text>
<text x="147.9" y="89.9">2</text>
<text x="165.7" y="89.9">7</text>
<text x="234.9" y="89.9">4</text>
<text x="84.4" y="95.9">2</text>
<text x="97.1" y="95.9">6</text>
<text x="97.1" y="93.3">7</text>
<text x="97.1" y="90.8">8</text>
<text x="234.9" y="95">2</text>
<text x="84.4" y="101">3</text>
<text x="97.1" y="101">5</text>
<text x="147.9" y="97.5">3</text>
<text x="165.7" y="97.5">6</text>
<text x="234.9" y="97.5">1</text>
<text x="147.9" y="102.6">4</text>
<text x="157.2" y="107.3" transform="rotate(-90 157.2 107.3)">5</text>
<text x="97.1" y="131.4">7</text>
<text x="97.1" y="128.9">8</text>
<text x="84.4" y="134">2</text>
<text x="97.1" y="134">6</text>
<text x="84.4" y="139.1">3</text>
<text x="97.1" y="139.1">5</text>
<text x="252.5" y="142.9" transform="rotate(-90 252.5 142.9)">2</text>
<text x="245.7" y="145.8">1</text>
<text x="252.5" y="150.5" transform="rotate(-90 252.5 150.5)">3</text>
<text x="136.9" y="160.7" transform="rotate(-90 136.9 160.7)">5</text>
<text x="233" y="158.1">1</text>
<text x="238.1" y="158.1">2</text>
<text x="57.8" y="163.6">1</text>
<text x="127.6" y="166.1">1</text>
<text x="145.4" y="166.1">4</text>
<text x="57.8" y="171.2">2</text>
<text x="57.8" y="168.7">3</text>
<text x="57.8" y="173.7">4</text>
<text x="127.6" y="171.2">3</text>
<text x="145.4" y="171.2">6</text>
<text x="51.8" y="178.5" transform="rotate(-90 51.8 178.5)">5</text>
<text x="64.1" y="175.9">1</text>
<text x="69.2" y="175.9">2</text>
<text x="136.9" y="178.5" transform="rotate(-90 136.9 178.5)">2</text>
</g>
<g font-size="1.8" fill="#0000c2">
<text x="229.9" y="95.3">B</text>
<text x="229.9" y="92.7">GND 3</text>
<text x="229.9" y="90.2">V+</text>
<text x="229.9" y="97.8">A</text>
</g>
<g font-size="1.8" fill="#725600">
<text x="199.6" y="131.6">COM_USB_V_{BUS}_SIG</text>
<text x="216.5" y="157">COM_USB_PU</text>
<text x="91.6" y="172.3">COM_USB_D-</text>
<text x="91.6" y="169.7">COM_USB_D+</text>
</g>
<g font-size="1.4" fill="#006464">
<text x="71.6" y="34.3">+3V3</text>
<text x="177.9" y="31.2">+12V_ISO</text>
<text x="199.1" y="35.6">D11</text>
<text x="215.2" y="35">FB10</text>
<text x="235.9" y="33.7">NCP1117DT33</text>
<text x="239.7" y="31.2">U35</text>
<text x="260.5" y="31.2">+3V3_ISO</text>
<text x="89.9" y="37.5">C67</text>
<text x="114.4" y="36.3">+3V3_ISO</text>
<text x="122.9" y="40.1">C68</text>
<text x="181.1" y="40.1">60V</text>
<text x="184.7" y="40.1">250mA</text>
<text x="194.9" y="40.1">PMEG60T20ELR</text>
<text x="213.9" y="41.3">220R</text>
<text x="218.6" y="41.3">3A</text>
<text x="65.5" y="47.3" transform="rotate(-90 65.5 47.3)">R86</text>
<text x="70.5" y="45.5" transform="rotate(-90 70.5 45.5)">1%</text>
<text x="72.4" y="47.3" transform="rotate(-90 72.4 47.3)">R87</text>
<text x="76.3" y="45" transform="rotate(-90 76.3 45)">1%</text>
<text x="86" y="42.6">100nF</text>
<text x="89.9" y="45.8">U29</text>
<text x="91.4" y="42.6">5% 50V</text>
<text x="97.4" y="46.4">GND</text>
<text x="119" y="45.1">100nF</text>
<text x="124.4" y="45.1">5% 50V</text>
<text x="211.5" y="45.9" transform="rotate(-90 211.5 45.9)">50V</text>
<text x="227.3" y="42.6">PWR_FLAG</text>
<text x="229.3" y="45.4" transform="rotate(-90 229.3 45.4)">50V</text>
<text x="259.8" y="45.4" transform="rotate(-90 259.8 45.4)">50V</text>
<text x="267.4" y="45.9" transform="rotate(-90 267.4 45.9)">50V</text>
<text x="270.4" y="46" transform="rotate(-90 270.4 46)">LD6</text>
<text x="70.5" y="48" transform="rotate(-90 70.5 48)">1k</text>
<text x="76.3" y="48.5" transform="rotate(-90 76.3 48.5)">2k7</text>
<text x="103.9" y="51.5">R93</text>
<text x="118.3" y="48.2">U32</text>
<text x="118.8" y="51.8" transform="rotate(-90 118.8 51.8)">VCC</text>
<text x="127.6" y="50.2">GND_ISO</text>
<text x="134.3" y="51.5">R98</text>
<text x="191.2" y="50.7" transform="rotate(-90 191.2 50.7)">TV18</text>
<text x="196.3" y="53.6" transform="rotate(-90 196.3 53.6)">PTVS12VS1UR</text>
<text x="206.4" y="49.8" transform="rotate(-90 206.4 49.8)">C74</text>
<text x="211.5" y="53.2" transform="rotate(-90 211.5 53.2)">1uF</text>
<text x="211.5" y="49.7" transform="rotate(-90 211.5 49.7)">10%</text>
<text x="224.2" y="49.8" transform="rotate(-90 224.2 49.8)">C75</text>
<text x="229.3" y="53.7" transform="rotate(-90 229.3 53.7)">10uF</text>
<text x="229.3" y="49.2" transform="rotate(-90 229.3 49.2)">10%</text>
<text x="254.7" y="49.8" transform="rotate(-90 254.7 49.8)">C76</text>
<text x="259.8" y="53.7" transform="rotate(-90 259.8 53.7)">10uF</text>
<text x="259.8" y="49.2" transform="rotate(-90 259.8 49.2)">10%</text>
<text x="262.3" y="49.8" transform="rotate(-90 262.3 49.8)">C77</text>
<text x="267.4" y="53.2" transform="rotate(-90 267.4 53.2)">1uF</text>
<text x="267.4" y="49.7" transform="rotate(-90 267.4 49.7)">10%</text>
<text x="275" y="52.1" transform="rotate(-90 275 52.1)">1%</text>
<text x="99.7" y="56.6">160R</text>
<text x="104.3" y="56.6">5% 1/8W</text>
<text x="114.8" y="54">Y</text>
<text x="118.8" y="57.9" transform="rotate(-90 118.8 57.9)">GND</text>
<text x="120.4" y="54">A</text>
<text x="133" y="56.6">33R</text>
<text x="136.7" y="56.6">1%</text>
<text x="269.9" y="55.4" transform="rotate(-90 269.9 55.4)">R106</text>
<text x="275" y="56.7" transform="rotate(-90 275 56.7)">330R</text>
<text x="78.4" y="65.5">GND</text>
<text x="91.5" y="62.9">6N137</text>
<text x="99.6" y="65.5">GND_ISO</text>
<text x="118.5" y="60.4">SN74LVC1G04DBVR</text>
<text x="153.8" y="61.7">+3V3_ISO</text>
<text x="166.1" y="65.5">C71</text>
<text x="114.9" y="68">GND_ISO</text>
<text x="162.7" y="70.5">1uF</text>
<text x="166.2" y="70.5">10%</text>
<text x="170" y="70.5">50V</text>
<text x="238.1" y="66.7">GND_ISO</text>
<text x="52.5" y="76.9">+3V3</text>
<text x="99.2" y="75.6">+3V3_ISO</text>
<text x="166.1" y="73.1">C72</text>
<text x="209.4" y="73.7">JP3</text>
<text x="62" y="80.7">C66</text>
<text x="122.9" y="79.4">C69</text>
<text x="158.7" y="82">U34</text>
<text x="162.2" y="78.2">100nF</text>
<text x="167.6" y="78.2">5% 50V</text>
<text x="174.6" y="82">GND_ISO</text>
<text x="202.6" y="80" transform="rotate(-90 202.6 80)">1/8W</text>
<text x="205.7" y="80.7">RS-485</text>
<text x="212.5" y="80.7">TERM</text>
<text x="224.9" y="82">+12V_ISO</text>
<text x="55.8" y="88.3">U28</text>
<text x="58.1" y="85.8">100nF</text>
<text x="63.5" y="85.8">5% 50V</text>
<text x="70.8" y="89.6">GND</text>
<text x="89.9" y="86.4">U30</text>
<text x="108" y="87.9" transform="rotate(-90 108 87.9)">R94</text>
<text x="111.8" y="89.2" transform="rotate(-90 111.8 89.2)">2k7</text>
<text x="111.8" y="85.7" transform="rotate(-90 111.8 85.7)">1%</text>
<text x="113.7" y="87.9" transform="rotate(-90 113.7 87.9)">R96</text>
<text x="118.8" y="88.7" transform="rotate(-90 118.8 88.7)">1k</text>
<text x="118.8" y="86.1" transform="rotate(-90 118.8 86.1)">1%</text>
<text x="119" y="84.5">100nF</text>
<text x="124.4" y="84.5">5% 50V</text>
<text x="130.1" y="88.3">GND_ISO</text>
<text x="183.5" y="89.6">R99</text>
<text x="198.2" y="85.2" transform="rotate(-90 198.2 85.2)">R103</text>
<text x="202.6" y="88.9" transform="rotate(-90 202.6 88.9)">120R</text>
<text x="202.6" y="84.3" transform="rotate(-90 202.6 84.3)">0.1%</text>
<text x="39.6" y="93.9">R83</text>
<text x="48.8" y="94.7">1A</text>
<text x="55.3" y="91.9" transform="rotate(-90 55.3 91.9)">V_{CC}</text>
<text x="58.4" y="94.7">1Y</text>
<text x="74.7" y="92.1">R88</text>
<text x="152.4" y="94.7">SN65HVD75DR</text>
<text x="35.2" y="101.8">33R</text>
<text x="35.2" y="96.7">33R</text>
<text x="38.9" y="101.8">1%</text>
<text x="38.9" y="96.7">1%</text>
<text x="39.6" y="99">R84</text>
<text x="48.8" y="99.8">2A</text>
<text x="58.4" y="99.8">2Y</text>
<text x="70.5" y="97.2">160R</text>
<text x="75.1" y="97.2">5% 1/8W</text>
<text x="183.5" y="97.2">R100</text>
<text x="237.5" y="101">J9</text>
<text x="242" y="97.6" transform="rotate(-90 242 97.6)">RS-485</text>
<text x="55.3" y="103.6" transform="rotate(-90 55.3 103.6)">GND</text>
<text x="55.8" y="106.1">SN74LVC2G04</text>
<text x="78.4" y="106.1">GND</text>
<text x="86.4" y="103.6">6N137</text>
<text x="99.6" y="106.1">GND_ISO</text>
<text x="197.5" y="107.3" transform="rotate(-90 197.5 107.3)">TV19</text>
<text x="225.4" y="106.1">GND_ISO</text>
<text x="53" y="113.7">GND</text>
<text x="99.2" y="113.7">+3V3_ISO</text>
<text x="208" y="108.5" transform="rotate(-90 208 108.5)">SM712</text>
<text x="259.2" y="109.9">+12V_ISO</text>
<text x="122.9" y="117.5">C70</text>
<text x="154.2" y="115">GND_ISO</text>
<text x="89.9" y="124.5">U31</text>
<text x="111.8" y="123.8" transform="rotate(-90 111.8 123.8)">1%</text>
<text x="118.8" y="124.2" transform="rotate(-90 118.8 124.2)">1%</text>
<text x="119" y="122.6">100nF</text>
<text x="124.4" y="122.6">5% 50V</text>
<text x="198.7" y="120.1">GND_ISO</text>
<text x="269.8" y="120.1">GND_ISO</text>
<text x="74.7" y="130.2">R89</text>
<text x="108" y="126" transform="rotate(-90 108 126)">R95</text>
<text x="111.8" y="127.3" transform="rotate(-90 111.8 127.3)">2k7</text>
<text x="113.7" y="126" transform="rotate(-90 113.7 126)">R97</text>
<text x="118.8" y="126.8" transform="rotate(-90 118.8 126.8)">1k</text>
<text x="130.1" y="126.4">GND_ISO</text>
<text x="250.6" y="130.2">+3V3</text>
<text x="70.5" y="135.3">160R</text>
<text x="75.1" y="135.3">5% 1/8W</text>
<text x="166.7" y="132.8">+5V_USB</text>
<text x="175" y="135.9">FB9</text>
<text x="183.4" y="136.6">R101</text>
<text x="86.4" y="141.7">6N137</text>
<text x="173.3" y="142.3">220R</text>
<text x="177.9" y="142.3">3A</text>
<text x="181.9" y="141.7">47k</text>
<text x="185.4" y="141.7">0.1%</text>
<text x="240.7" y="143" transform="rotate(-90 240.7 143)">R104</text>
<text x="245.8" y="139.8" transform="rotate(-90 245.8 139.8)">1%</text>
<text x="78.4" y="144.2">GND</text>
<text x="99.6" y="144.2">GND_ISO</text>
<text x="189.9" y="146.8" transform="rotate(-90 189.9 146.8)">R102</text>
<text x="195" y="148.3" transform="rotate(-90 195 148.3)">82k</text>
<text x="195" y="144.8" transform="rotate(-90 195 144.8)">0.1%</text>
<text x="197.5" y="146.3" transform="rotate(-90 197.5 146.3)">C73</text>
<text x="202.6" y="144.8" transform="rotate(-90 202.6 144.8)">5% 50V</text>
<text x="245.8" y="144.2" transform="rotate(-90 245.8 144.2)">100k</text>
<text x="255.2" y="145.7">Q7</text>
<text x="255.2" y="147.4">BSS84</text>
<text x="58.7" y="151.8">+5V_USB</text>
<text x="135.5" y="153.1">+5V</text>
<text x="202.6" y="150.2" transform="rotate(-90 202.6 150.2)">100nF</text>
<text x="234.2" y="155">SB11</text>
<text x="240.7" y="153.1" transform="rotate(-90 240.7 153.1)">R105</text>
<text x="245.8" y="153.4" transform="rotate(-90 245.8 153.4)">1k</text>
<text x="245.8" y="150.9" transform="rotate(-90 245.8 150.9)">1%</text>
<text x="40.5" y="160.7">AMPHENOL_10118194-0001LF</text>
<text x="51.1" y="158.8">J8</text>
<text x="77.2" y="159.4">R90</text>
<text x="139.8" y="158.2">U33</text>
<text x="139.8" y="160.7">USBLC6-4SC6</text>
<text x="190.2" y="158.2">GND</text>
<text x="75.7" y="164.5">1.5k</text>
<text x="146.4" y="164.5">+5V_USB</text>
<text x="36.6" y="171.5">FB7</text>
<text x="80.8" y="171.4">R92</text>
<text x="80.8" y="168.8">R91</text>
<text x="34.9" y="177.9">220R</text>
<text x="36.6" y="179.8">C65</text>
<text x="39.5" y="177.9">3A</text>
<text x="50.2" y="175.5" transform="rotate(-90 50.2 175.5)">Shield</text>
<text x="78.8" y="177.9" transform="rotate(-90 78.8 177.9)">1%</text>
<text x="32.7" y="184.8">100nF</text>
<text x="38.1" y="184.8">5% 50V</text>
<text x="75" y="180.6" transform="rotate(-90 75 180.6)">R85</text>
<text x="78.8" y="182.3" transform="rotate(-90 78.8 182.3)">100k</text>
<text x="129.3" y="180.4">FB8</text>
<text x="28.3" y="189.9">GND_USB</text>
<text x="48.6" y="188.7">GND_USB</text>
<text x="72.7" y="188.7">GND_USB</text>
<text x="121" y="189.9">GND_USB</text>
<text x="127.6" y="186.7">220R</text>
<text x="132.2" y="186.7">3A</text>
<text x="135.5" y="189.9">GND</text>
</g>
<g font-size="1.4" fill="#0f0f0f">
<text x="203.2" y="36.6">+12V_ISO_DC</text>
<text x="221.8" y="36.6">+12V_ISO_FLT</text>
<text x="125.7" y="53.1">ISO_RX</text>
<text x="168.3" y="89.9">RS+</text>
<text x="214.6" y="89.9">RS485+</text>
<text x="116.8" y="93.7">ISO_~{RE}_DE</text>
<text x="168.3" y="97.5">RS-</text>
<text x="214.6" y="97.5">RS485-</text>
<text x="116.8" y="131.8">ISO_TX</text>
<text x="252.7" y="155.9">USB_DP_PU</text>
<text x="81.3" y="161">USB_DP_PU</text>
<text x="119.5" y="166.1">USB_D-</text>
<text x="61" y="171.2">USB_D-</text>
<text x="61" y="168.6">USB_D+</text>
<text x="119.5" y="171.2">USB_D+</text>
</g>
<g font-size="1.4" fill="#a90000">
<text x="117.9" y="47.6" transform="rotate(-90 117.9 47.6)">5</text>
<text x="112.5" y="53.1">4</text>
<text x="122.6" y="53.1">2</text>
<text x="117.9" y="60.3" transform="rotate(-90 117.9 60.3)">3</text>
<text x="54.4" y="88.2" transform="rotate(-90 54.4 88.2)">5</text>
<text x="46.4" y="93.7">1</text>
<text x="61.7" y="93.7">6</text>
<text x="46.4" y="98.8">3</text>
<text x="61.7" y="98.8">4</text>
<text x="54.4" y="106" transform="rotate(-90 54.4 106)">2</text>
<text x="201" y="102.8" transform="rotate(-90 201 102.8)">1</text>
<text x="206.1" y="102.8" transform="rotate(-90 206.1 102.8)">2</text>
<text x="203.6" y="111.7" transform="rotate(-90 203.6 111.7)">3</text>
<text x="49.3" y="178.8" transform="rotate(-90 49.3 178.8)">S1</text>
</g>
<g font-size="1.4" fill="#725600">
<text x="53.5" y="54">RS485_RX</text>
<text x="19.1" y="95.1">RS485_~{RE}_DE</text>
<text x="21.9" y="99.7">RS485_TX</text>
</g>
<g font-size="1.4" fill="#0000c2">
<text x="175.3" y="84.8">10R</text>
<text x="175.3" y="86.4">Anti-Surge/Pulse-Proof</text>
<text x="178.9" y="84.8">0.5W</text>
<text x="205.1" y="90.2">B</text>
<text x="246.4" y="95.8">RS-485</text>
<text x="205.3" y="97.8">A</text>
<text x="247.2" y="97.4">-</text>
<text x="247.2" y="99.1">-</text>
<text x="249.2" y="97.4">Input:</text>
<text x="249.2" y="99.1">Range:</text>
<text x="254.2" y="97.4">12</text>
<text x="255" y="99.1">9-13.3</text>
<text x="256.9" y="97.4">V</text>
<text x="261.3" y="99.1">V</text>
<text x="158.1" y="107.6">20Mbps</text>
<text x="164.5" y="107.6">RS-485</text>
<text x="158.1" y="109.2">Transceiver</text>
</g>
<g font-size="1.4" fill="#480048">
<text x="75.2" y="166">22R</text>
<text x="78.9" y="166">1% 100mW</text>
<text x="79.7" y="164.5">1%</text>
</g>
<g font-size=".9" fill="#006464">
<text x="84.1" y="48">VCC</text>
<text x="84.4" y="53.1">VO</text>
<text x="97.4" y="53.1">A</text>
<text x="84" y="58.2">GND</text>
<text x="97.3" y="58.2">C</text>
<text x="96.8" y="88.6">VCC</text>
<text x="84.7" y="93.7">A</text>
<text x="97.1" y="93.7">VO</text>
<text x="84.6" y="98.8">C</text>
<text x="96.7" y="98.8">GND</text>
<text x="84.7" y="131.8">A</text>
<text x="96.8" y="126.7">VCC</text>
<text x="97.1" y="131.8">VO</text>
<text x="84.6" y="136.9">C</text>
<text x="96.7" y="136.9">GND</text>
</g>
<g font-size=".9" fill="#a90000">
<text x="84.3" y="50.5">EN</text>
<text x="97" y="91.2">EN</text>
<text x="97" y="129.3">EN</text>
</g>
</svg>
